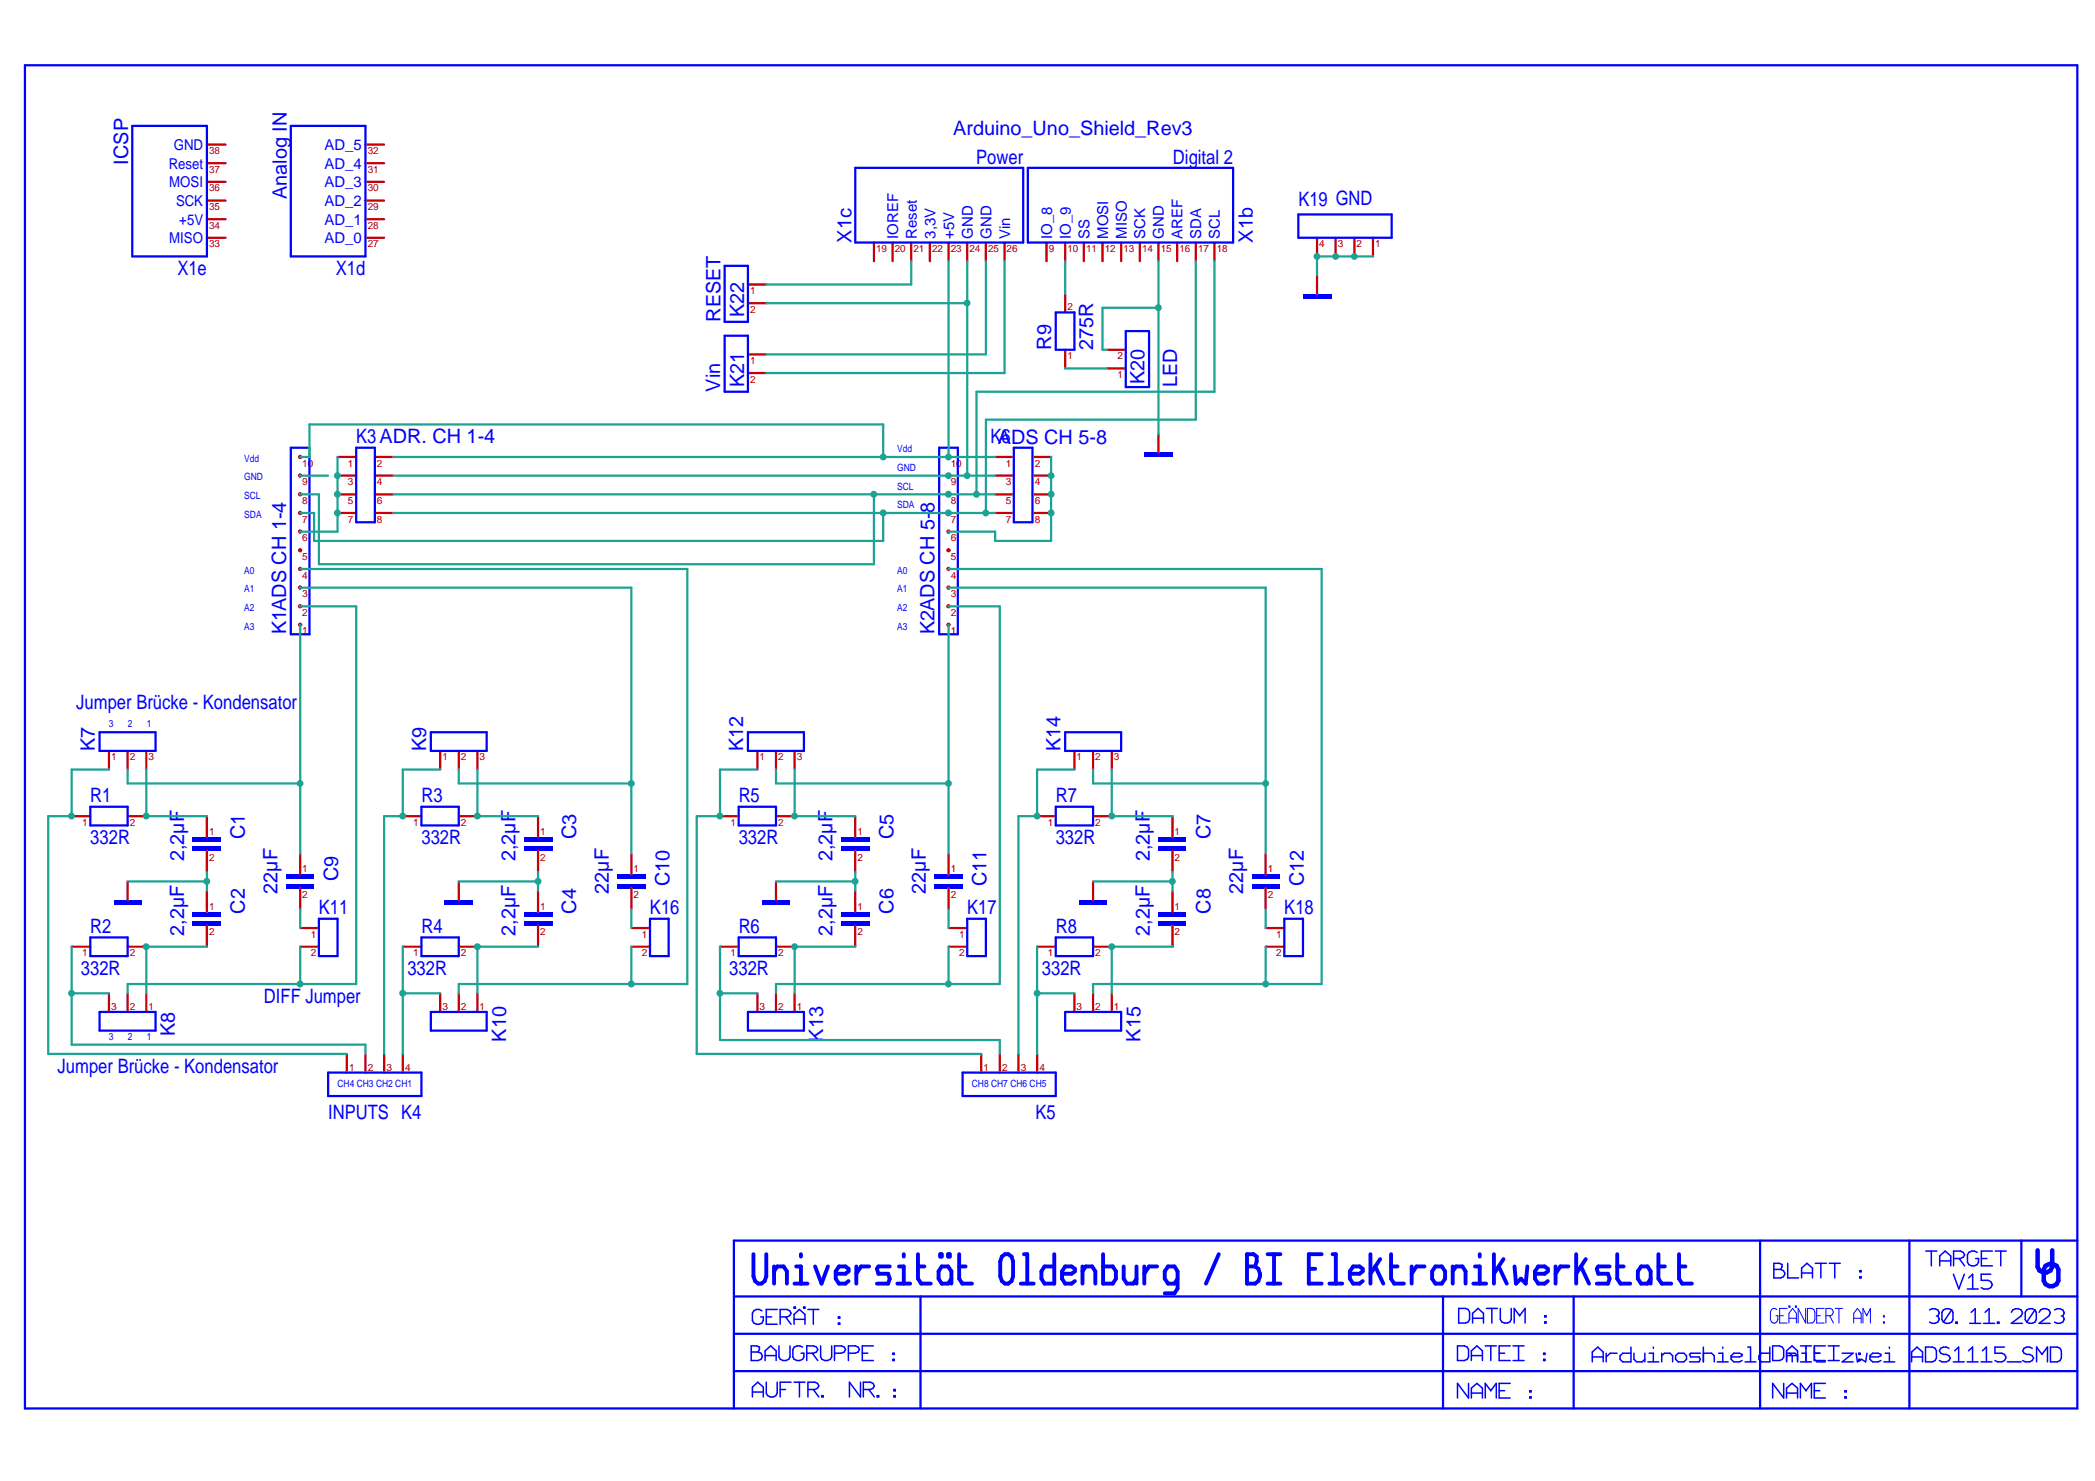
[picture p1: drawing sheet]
<svg xmlns="http://www.w3.org/2000/svg" width="297mm" height="210mm" viewBox="0 0 297 210" stroke-linecap="round" stroke-linejoin="round" font-family="sans-serif">
<path d="M106 43h2.7M106 40.3h2.7M106 52.9h2.7M106 50.2h2.7" fill="none" stroke="#c70000" stroke-width=".32"/>
<path d="M102.7 37.7h3.3v7.9h-3.3zM102.7 47.6h3.3v7.9h-3.3z" fill="none" stroke="#00f" stroke-width=".32"/>
<g fill="#00f">
<path d="M177.5 125.3h3.9v.6h-3.9z"/>
<path d="M177.5 123.9h3.9v.7h-3.9z"/>
</g>
<path d="M179.5 121v2.9M179.5 125.9v3" fill="none" stroke="#c70000" stroke-width=".32"/>
<g fill="#00f">
<path d="M132.5 125.3h4v.6h-4z"/>
<path d="M132.5 123.9h4v.7h-4z"/>
</g>
<path d="M134.5 121v2.9M134.5 125.9v3" fill="none" stroke="#c70000" stroke-width=".32"/>
<g fill="#00f">
<path d="M87.5 125.3h4v.6h-4z"/>
<path d="M87.5 123.9h4v.7h-4z"/>
</g>
<path d="M89.5 121v2.9M89.5 125.9v3" fill="none" stroke="#c70000" stroke-width=".32"/>
<g fill="#00f">
<path d="M164.3 130.5h3.9v.7h-3.9z"/>
<path d="M164.3 129.2h3.9v.7h-3.9z"/>
</g>
<path d="M166.2 126.2v3M166.2 131.2v3" fill="none" stroke="#c70000" stroke-width=".32"/>
<g fill="#00f">
<path d="M164.3 120h3.9v.6h-3.9z"/>
<path d="M164.3 118.6h3.9v.7h-3.9z"/>
</g>
<path d="M166.2 115.7v2.9M166.2 120.6v3" fill="none" stroke="#c70000" stroke-width=".32"/>
<g fill="#00f">
<path d="M119.3 130.5h4v.7h-4z"/>
<path d="M119.3 129.2h4v.7h-4z"/>
</g>
<path d="M121.3 126.2v3M121.3 131.2v3" fill="none" stroke="#c70000" stroke-width=".32"/>
<g fill="#00f">
<path d="M119.3 120h4v.6h-4z"/>
<path d="M119.3 118.6h4v.7h-4z"/>
</g>
<path d="M121.3 115.7v2.9M121.3 120.6v3" fill="none" stroke="#c70000" stroke-width=".32"/>
<g fill="#00f">
<path d="M74.3 130.5h4v.7h-4z"/>
<path d="M74.3 129.2h4v.7h-4z"/>
</g>
<path d="M76.3 126.2v3M76.3 131.2v3" fill="none" stroke="#c70000" stroke-width=".32"/>
<g fill="#00f">
<path d="M74.3 120h4v.6h-4z"/>
<path d="M74.3 118.6h4v.7h-4z"/>
</g>
<path d="M76.3 115.7v2.9M76.3 120.6v3" fill="none" stroke="#c70000" stroke-width=".32"/>
<g fill="#00f">
<path d="M27.3 130.5h4v.7h-4z"/>
<path d="M27.3 129.2h4v.7h-4z"/>
</g>
<path d="M151 41.6v2.7M151 49.6v2.6M157 49.6h2.6M157 52.2h2.6M29.3 126.2v3M29.3 131.2v3" fill="none" stroke="#c70000" stroke-width=".32"/>
<path d="M149.7 44.3h2.6v5.3h-2.6zM159.6 46.9h3.3v8h-3.3z" fill="none" stroke="#00f" stroke-width=".32"/>
<path d="M184.7 41.6h4v.7h-4z" fill="#00f"/>
<path d="M186.7 39v2.6" fill="none" stroke="#c70000" stroke-width=".32"/>
<path d="M162.3 64.1h3.9v.7h-3.9z" fill="#00f"/>
<path d="M186.7 33.7v2.6M189.4 33.7v2.6M192 33.7v2.6M194.7 33.7v2.6M164.3 61.5v2.6" fill="none" stroke="#c70000" stroke-width=".32"/>
<path d="M184.1 30.4h13.2v3.3h-13.2z" fill="none" stroke="#00f" stroke-width=".32"/>
<g fill="#c70000">
<circle cx="42.6" cy="64.8" r=".31"/>
<circle cx="42.6" cy="67.4" r=".31"/>
<circle cx="42.6" cy="70.1" r=".31"/>
<circle cx="42.6" cy="72.7" r=".31"/>
<circle cx="42.6" cy="75.3" r=".31"/>
<circle cx="42.6" cy="78" r=".31"/>
<circle cx="42.6" cy="80.6" r=".31"/>
<circle cx="42.6" cy="83.3" r=".31"/>
<circle cx="42.6" cy="85.9" r=".31"/>
<circle cx="42.6" cy="88.6" r=".31"/>
</g>
<path d="M41.2 63.5h2.7v26.4h-2.7z" fill="none" stroke="#00f" stroke-width=".32"/>
<g fill="#c70000">
<circle cx="134.5" cy="64.8" r=".31"/>
<circle cx="134.5" cy="67.4" r=".31"/>
<circle cx="134.5" cy="70.1" r=".31"/>
<circle cx="134.5" cy="72.7" r=".31"/>
<circle cx="134.5" cy="75.3" r=".31"/>
<circle cx="134.5" cy="78" r=".31"/>
<circle cx="134.5" cy="80.6" r=".31"/>
<circle cx="134.5" cy="83.3" r=".31"/>
<circle cx="134.5" cy="85.9" r=".31"/>
<circle cx="134.5" cy="88.6" r=".31"/>
</g>
<path d="M133.2 63.5h2.6v26.4h-2.6zM45.2 130.2h2.7v5.3h-2.7zM92.2 130.2h2.6v5.3h-2.6zM137.1 130.2h2.7v5.3h-2.7zM182.1 130.2h2.6v5.3h-2.6z" fill="none" stroke="#00f" stroke-width=".32"/>
<path d="M42.6 134.2h2.6M42.6 131.5h2.6M89.5 134.2h2.7M89.5 131.5h2.7M134.5 134.2h2.6M134.5 131.5h2.6M179.5 134.2h2.6M179.5 131.5h2.6" fill="none" stroke="#c70000" stroke-width=".32"/>
<g fill="#00f">
<path d="M40.6 125.3h3.9v.6h-3.9z"/>
<path d="M40.6 123.9h3.9v.7h-3.9z"/>
</g>
<path d="M42.6 121v2.9M42.6 125.9v3" fill="none" stroke="#c70000" stroke-width=".32"/>
<path d="M108 127.6h4v.6h-4z" fill="#00f"/>
<path d="M147 115.7h2.7M155 115.7h2.6M110 124.9v2.7M147 134.2h2.7M155 134.2h2.6" fill="none" stroke="#c70000" stroke-width=".32"/>
<path d="M149.7 114.3h5.3v2.7h-5.3zM149.7 132.9h5.3v2.6h-5.3z" fill="none" stroke="#00f" stroke-width=".32"/>
<path d="M153 127.6h4v.6h-4z" fill="#00f"/>
<g fill="none" stroke="#c70000" stroke-width=".32">
<path d="M57.1 115.7h2.7M65 115.7h2.7M102.1 115.7h2.6M107.4 106.4v2.7M110 115.7h2.7M110 106.4v2.7M112.7 106.4v2.7M152.3 106.4v2.7M155 106.4v2.7M157.6 106.4v2.7M57.1 134.2h2.7M65 134.2h2.7"/>
<path d="M102.1 134.2h2.6M110 134.2h2.7M155 124.9v2.7M107.4 140.8v2.6M110 140.8v2.6M112.7 140.8v2.6M152.3 140.8v2.6M155 140.8v2.6M157.6 140.8v2.6"/>
</g>
<path d="M59.8 114.3h5.2v2.7h-5.2zM104.7 114.3h5.3v2.7h-5.3zM106 103.8h8v2.6h-8zM151 103.8h8v2.6h-8zM59.8 132.9h5.2v2.6h-5.2zM104.7 132.9h5.3v2.6h-5.3zM106 143.4h8v2.7h-8zM151 143.4h8v2.7h-8z" fill="none" stroke="#00f" stroke-width=".32"/>
<path d="M63.1 127.6h3.9v.6h-3.9z" fill="#00f"/>
<path d="M10.2 115.7h2.6M18.1 115.7h2.6M62.4 106.4v2.7M65 106.4v2.7M67.7 106.4v2.7M10.2 134.2h2.6M18.1 134.2h2.6M65 124.9v2.7M62.4 140.8v2.6M65 140.8v2.6M67.7 140.8v2.6" fill="none" stroke="#c70000" stroke-width=".32"/>
<path d="M12.8 114.3h5.3v2.7h-5.3zM61.1 103.8h7.9v2.6h-7.9zM12.8 132.9h5.3v2.6h-5.3zM61.1 143.4h7.9v2.7h-7.9z" fill="none" stroke="#00f" stroke-width=".32"/>
<path d="M16.1 127.6h4v.6h-4z" fill="#00f"/>
<path d="M15.5 106.4v2.7M18.1 106.4v2.7M20.7 106.4v2.7M18.1 124.9v2.7M15.5 140.8v2.6M18.1 140.8v2.6M20.7 140.8v2.6" fill="none" stroke="#c70000" stroke-width=".32"/>
<path d="M14.1 103.8h8v2.6h-8zM14.1 143.4h8v2.7h-8z" fill="none" stroke="#00f" stroke-width=".32"/>
<g fill="#00f">
<path d="M27.3 120h4v.6h-4z"/>
<path d="M27.3 118.6h4v.7h-4z"/>
</g>
<g fill="none" stroke="#c70000" stroke-width=".32">
<path d="M29.3 20.5h2.7M29.3 23.1h2.7M29.3 25.8h2.7M29.3 28.4h2.7M29.3 31.1h2.7M29.3 33.7h2.7M51.8 20.5h2.7M51.8 23.1h2.7M51.8 25.8h2.7M51.8 28.4h2.7M51.8 31.1h2.7M51.8 33.7h2.7"/>
<path d="M123.9 34.4v2.6M126.6 34.4v2.6M129.2 34.4v2.6M131.8 34.4v2.6M134.5 34.4v2.6M137.1 34.4v2.6M139.8 34.4v2.6M142.4 34.4v2.6M148.4 34.4v2.6M151 34.4v2.6M153.7 34.4v2.6M156.3 34.4v2.6"/>
<path d="M159 34.4v2.6M161.6 34.4v2.6M164.3 34.4v2.6M166.9 34.4v2.6M169.5 34.4v2.6M172.2 34.4v2.6M47.9 70.1h2.6M47.9 72.7h2.6M47.9 64.8h2.6M47.9 67.4h2.6M53.1 70.1h2.7M53.1 72.7h2.7"/>
<path d="M53.1 64.8h2.7M53.1 67.4h2.7M141.1 70.1h2.6M141.1 72.7h2.6M141.1 64.8h2.6M141.1 67.4h2.6M146.4 70.1h2.6M146.4 72.7h2.6M146.4 64.8h2.6M146.4 67.4h2.6M29.3 115.7v2.9M29.3 120.6v3"/>
<path d="M49.2 149.4v2.6M51.8 149.4v2.6M54.5 149.4v2.6M57.1 149.4v2.6M139.1 149.4v2.6M141.8 149.4v2.6M144.4 149.4v2.6M147 149.4v2.6"/>
</g>
<g fill="none" stroke="#00f" stroke-width=".32">
<path d="M3.5 9.2h291v190.4h-291zM18.8 17.8h10.5v18.5h-10.5zM41.2 17.8h10.6v18.5h-10.6zM121.3 23.8h23.8v10.6h-23.8zM145.7 23.8h29.1v10.6h-29.1zM50.5 63.5h2.6v10.5h-2.6zM143.7 63.5h2.7v10.5h-2.7zM46.5 152h13.3v3.3h-13.3zM136.5 152h13.2v3.3h-13.2zM249.6 175.8v23.8M270.7 175.8v23.8M286.6 175.8v7.9"/>
<path d="M294.5 175.8h-190.4v23.8M104.1 183.7h190.4M104.1 189h190.4M104.1 194.3h190.4M130.5 183.7v15.9M204.6 183.7v15.9M223.1 183.7v15.9"/>
</g>
<path d="M288.9 177.2v2.4a1.07 1.07 0 0 0 1 .8 1.07 1.07 0 0 0 1.1-.8v-2.4M290 179.4a1.11 1.11 0 0 1 1.8 .5v1.6a1.07 1.07 0 0 1-1 .8 1.07 1.07 0 0 1-1-.8v-1.6z" fill="none" stroke="#00f" stroke-width=".63"/>
<g fill="none" stroke="#00f" stroke-width=".14">
<path d="M251.9 185.6l-.2-.2h-.3l-.2 .2-.2 .4v1l.2 .3 .2 .2h.3l.2-.2 .2-.3v-.5h-.3M252.3 186.5h.6M253.4 185.4h-1.1v2.1h1.1M253.6 185.1h.2v.2h-.2zM253.6 187.5v-1.4l.6-.7 .5 .7v1.4M253.6 186.8h1.1M254.6 185.1h.1v.2h-.1zM256 185.4v2.1l-1-2.1v2.1M256.3 185.4h.6l.3 .2 .1 .4v1l-.1 .3-.3 .2h-.6zM257.6 186.5h.5M258.6 185.4h-1v2.1h1M258.9 186.5h.6l.3-.2 .1-.3-.1-.4-.3-.2h-.6v2.1"/>
<path d="M259.4 186.5l.5 1M260.2 185.4h1.1M260.7 185.4v2.1M262.8 186.8h1.1M262.8 187.5v-1.4l.6-.7 .5 .7v1.4M264.7 186.5l-.6-1.1v2.1M264.7 186.3v.2M264.7 186.5l.5-1.1v2.1M267 187.3h.2v.2h-.2zM267 186.5h.2v.1h-.2z"/>
</g>
<g fill="none" stroke="#00f" stroke-width=".21">
<path d="M251.5 179h.8l.4 .2v.4l-.2 .3 .4 .2 .1 .3-.1 .6-.4 .1h-1zM251.5 179.9h1M253.5 179v2.1h1.5M257.4 179h1.6M258.2 179v2.1M259.4 179h1.5M260.1 179v2.1M273 177.3h1.6M273.8 177.3v2.1M275 179.4v-1.4l.8-.7 .8 .7v1.4M275 178.7h1.6M277 178.4h1l.4-.2 .2-.4-.2-.3-.4-.2h-1v2.1"/>
<path d="M277.8 178.4l.8 1M280.3 177.5a.86 .86 0 0 0-1.3 .3v1.1a.83 .83 0 0 0 .7 .5 .83 .83 0 0 0 .8-.5v-.5h-.4M280.9 178.4h.8M282.5 177.3h-1.6v2.1h1.6M282.9 177.3h1.6M283.7 177.3v2.1M106.5 190.8h.8l.4 .1v.4l-.2 .3 .4 .2 .2 .3-.2 .6-.4 .1h-1zM106.5 191.6h1M106.7 198v-1.4l.7-.7 .8 .7v1.4M106.7 197.3h1.5M108 185.8a.84 .84 0 0 0-1.3 .3v1.1a.82 .82 0 0 0 .8 .5 .82 .82 0 0 0 .7-.5v-.6h-.4M108.5 192.1h1.5"/>
<path d="M108.5 192.8v-1.3l.8-.7 .7 .7v1.3M108.6 186.6h.8M108.6 195.9v1.6a.82 .82 0 0 0 .8 .5 .82 .82 0 0 0 .8-.5v-1.6M110.2 185.6h-1.6v2.1h1.6M110.4 190.8v1.5a.84 .84 0 0 0 .8 .6 .84 .84 0 0 0 .8-.6v-1.5M110.6 186.6h1l.4-.1 .2-.4-.2-.3-.4-.2h-1v2.1M110.6 196.9h.8M111.4 186.6l.8 1.1M112.2 195.9h-1.6v2.1M112.6 195.9h1.5M112.6 185.3h.2v.1h-.2zM112.6 187.7v-1.4l.7-.7 .8 .7v1.4"/>
<path d="M112.6 187h1.5M113.3 195.9v2.1M113.8 190.9a.89 .89 0 0 0-1.4 .4v1a.84 .84 0 0 0 .8 .6 .84 .84 0 0 0 .8-.6v-.5h-.4M113.9 185.3h.2v.1h-.2zM114.4 191.8h1l.4-.2 .2-.3-.2-.4-.4-.1h-1v2M114.6 196.9h.9l.4-.1 .2-.4-.2-.3-.4-.2h-.9v2.1M114.6 185.6h1.5M115.2 191.8l.8 1M115.3 196.9l.8 1.1M115.3 185.6v2.1M116.4 190.8v1.5a.84 .84 0 0 0 .7 .6 .84 .84 0 0 0 .8-.6v-1.5M116.5 197.8h.2v.2h-.2z"/>
<path d="M118.3 191.8h1l.4-.2 .2-.3-.2-.4-.4-.1h-1v2M118.9 187.5h.2v.2h-.2zM118.9 186.6h.2v.2h-.2zM120.3 191.8h1l.4-.2 .2-.3-.2-.4-.4-.1h-1v2M122 195.9v2.1l-1.6-2.1v2.1M122.3 191.8h.7M122.4 196.9h1l.4-.1 .2-.4-.2-.3-.4-.2h-1v2.1M123.2 196.9l.8 1.1M123.8 190.8h-1.5v2h1.5M124.4 197.8h.2v.2h-.2zM126.6 192.7h.2v.1h-.2zM126.6 191.8h.2v.2h-.2z"/>
<path d="M126.7 196.9h.2v.2h-.2zM126.7 197.8h.2v.2h-.2zM206.7 190.8h.9l.4 .1 .2 .4v1l-.2 .4-.4 .1h-.9zM206.8 185.4h1l.4 .2 .2 .4v1l-.2 .3-.4 .2h-1zM208.2 196.1v2l-1.5-2v2M208.6 197.4h1.6M208.6 192.1h1.6M208.6 192.8v-1.3l.8-.7 .8 .7v1.3M208.6 198.1v-1.4l.8-.6 .8 .6v1.4M208.8 187.5v-1.4l.8-.7 .7 .7v1.4M208.8 186.8h1.5M210.6 190.8h1.6"/>
<path d="M210.8 185.4h1.5M211.4 197.1l-.8-1v2M211.4 190.8v2M211.4 196.9v.2M211.4 197.1l.8-1v2M211.5 185.4v2.1M212.6 197.1h.7M212.6 191.8h.7M212.7 185.4v1.6a.83 .83 0 0 0 .8 .5 .83 .83 0 0 0 .8-.5v-1.6M214.1 196.1h-1.5v2h1.5M214.1 190.8h-1.5v2h1.5M214.5 192.8h1.6"/>
<path d="M214.5 190.8h1.6M215.3 190.8v2M215.5 186.5l-.8-1.1v2.1M215.5 186.3v.2M215.5 186.5l.7-1.1v2.1M216.9 198h.2v.1h-.2zM216.9 197.1h.2v.2h-.2zM218.9 192.7h.2v.1h-.2zM218.9 191.8h.2v.2h-.2zM219 187.3h.2v.2h-.2zM219 186.5h.2v.1h-.2zM225.8 193v-1.4l.7-.7 .8 .7v1.4"/>
<path d="M225.8 192.3h1.5M227.7 191.8v1.2M229.3 191.8h-1l-.6 .5M231.2 190.9v2.1h-1.1l-.4-.3v-.5l.4-.4h1.1M231.7 191.8v.9l.4 .3h.7l.4-.3M233.2 191.8v1.2M233.6 193h1.6M233.8 191.8h.6v1.2M234.4 190.9v.2M235.6 192.2l.4-.4h.8l.4 .4v.8M235.6 191.8v1.2M237.6 192.2l.4-.4h.7l.4 .4v.5l-.4 .3h-.7l-.4-.3z"/>
<path d="M241.1 191.8h-1.4l-.2 .2 .2 .3h1.2l.2 .4-.2 .3h-1.4M241.5 191.8h1.2l.4 .4v.8M241.5 190.9v2.1M243.5 193h1.5M243.7 191.8h.6v1.2M244.3 190.9v.2M245.4 192.3h1.2l.4-.1v-.2l-.4-.2h-.8l-.4 .4v.5l.4 .3h.8l.4-.2M247.4 193h1.6M247.8 190.9h.4v2.1M250.9 190.9v2.1h-1.1l-.4-.3v-.5l.4-.4h1.1M251.3 190.8h1l.4 .1 .2 .4v1l-.2 .4-.4 .1h-1zM252.9 196.1v2l-1.6-2v2"/>
<path d="M253.3 192.8v-1.3l.8-.7 .8 .7v1.5M253.3 198.1v-1.4l.8-.6 .8 .6v1.4M253.3 197.4h1.6M253.3 192.1h1.6M253.7 191.8l.4 .4v.8M254.9 192.2l-.4-.4h-1.2v1.2M255.3 190.8h1.5M255.3 193h1.5M255.4 181.1v-1.4l.8-.7 .8 .7v1.4M255.4 180.4h1.6M255.5 191.8h.6M256.1 197.1l-.8-1v2"/>
<path d="M256.1 190.8v2.2M256.1 196.9v.2M256.1 197.1l.7-1v2M257.2 197.1h.8M257.2 191.8h.8M257.3 190.9v1.8l.3 .3h1.2M258.8 190.8h-1.6v2h1.6M258.8 196.1h-1.6v2h1.6M259.2 192.8h1.6M259.2 190.8h1.6M260 190.8v2M261.2 191.8h1.5l-1.5 1.2h1.5"/>
<path d="M261.6 198h.2v.1h-.2zM261.6 197.1h.2v.2h-.2zM263.2 191.8l.2 1.2 .5-.3 .6 .3 .2-1.2M263.5 192.7h.2v.1h-.2zM263.5 191.8h.2v.2h-.2zM263.7 181h.2v.1h-.2zM263.7 180.1h.2v.2h-.2zM265.1 192.3h1.2l.4-.1v-.2l-.4-.2h-.8l-.4 .4v.5l.4 .3h.8l.4-.2M267.1 193h1.5M267.3 191.8h.6v1.2M267.9 190.9v.2M271 192.3h1.6"/>
<path d="M271 193v-1.4l.8-.7 .8 .7v1.4M273 190.9h1l.4 .2 .2 .4v1l-.2 .3-.4 .2h-1zM273.6 185.7a.82 .82 0 0 1 1.3 .5l-.2 .3M274.6 186.5h.1M274.7 186.5l.2 .5a.86 .86 0 0 1-1.3 .4M276.3 191.1a.86 .86 0 0 0-1.3 .4l.2 .3 1.1 .4 .2 .3-.2 .3-.4 .2h-.5l-.4-.2M276.7 185.7a.89 .89 0 0 0-1.4 .3v1l.2 .4M276.7 185.7l.2 .3v1a.86 .86 0 0 1-1.4 .4M276.7 185.7l-1.2 1.7M276.9 193h1.6M277 180.6l.7 2.1 .8-2.1M277.1 191.5l.6-.6v2.1"/>
<path d="M277.3 187.4h.2v.2h-.2zM278.9 193h1.6M278.9 182.7h1.6M279.1 191.5l.6-.6v2.1M279.1 181.1l.6-.5v2.1M279.3 187.6h1.5M279.5 186l.6-.5v2.1M280.9 193h1.5M281.1 191.5l.5-.6v2.1M281.2 187.6h1.6M281.5 186l.5-.5v2.1M282.3 180.6h-1.4v.9h1l.4 .2 .1 .3-.1 .5-.4 .2h-.6l-.4-.2"/>
<path d="M283.2 187.4h.2v.2h-.2zM284.2 190.9h-1.3v.9h.9l.4 .2 .2 .3-.2 .5-.4 .2h-.6l-.3-.2M284.6 193h2M285.2 186a.81 .81 0 0 1 .8-.5 .81 .81 0 0 1 .7 .7l-.1 .3-1.4 1.1h1.5M288.1 191.1a.86 .86 0 0 0-1.3 .4l.2 .3 1.1 .4 .2 .3-.2 .3-.3 .2h-.6l-.4-.2M288.5 185.7a.89 .89 0 0 0-1.4 .3v1l.3 .4M288.5 185.7l.2 .3v1a.86 .86 0 0 1-1.3 .4M288.5 185.7l-1.1 1.7M289.1 186a.81 .81 0 0 1 .9-.5 .81 .81 0 0 1 .7 .7l-.2 .3-1.4 1.1h1.6M289.5 192l-.7-1.1v2.1M289.5 191.8v.2M289.5 192l.8-1.1v2.1"/>
<path d="M290.7 190.9h1l.4 .2 .2 .4v1l-.2 .3-.4 .2h-1zM291.3 185.7a.82 .82 0 0 1 1.4 .5l-.2 .3M292.3 186.5h.2M292.5 186.5l.2 .5a.86 .86 0 0 1-1.4 .4"/>
</g>
<g fill="none" stroke="#00f" stroke-width=".55">
<path d="M106.8 177.8v3.1l.3 .7 .4 .3h.5l.4-.3 .2-.7v-3.1M109.7 179.5v2.4M112.9 179.5h.7v2.4M113.6 177.8v.3M115.6 179.5l.9 2.4 .9-2.4M121.4 179.5v2.4M123.2 179.5h-1.1l-.7 1M126.2 179.5h-1.7l-.2 .3 .2 .7h1.4l.3 .7-.3 .7h-1.6M127.5 179.5h.6v2.4M128.1 177.8v.3M130.2 177.8v3.4l.4 .7h1.4M130.2 179.5h.9"/>
<path d="M133.3 177.8h.2v.3h-.2zM134.4 177.8h.3v.3h-.3zM136 177.8v3.4l.4 .7h1.4M136 179.5h.9M142 178.1l.5-.3h.5l.4 .3 .2 .7v2.1l-.2 .7-.4 .3h-.5l-.5-.3-.2-.7v-2.1zM145.2 177.8h.4v4.1M149.5 177.8v4.1h-1.4l-.4-.7v-1l.4-.7h1.4M153.5 179.5v2.4M156.4 177.8v4.1h1.4l.4-.7v-1l-.4-.7h-1.4M159.3 179.5v1.7l.5 .7h.9l.4-.7M161.1 179.5v2.4M162.2 179.5v2.4"/>
<path d="M164.1 179.5h-1.2l-.7 1M172.8 177.8l-1.8 4.1M176.8 177.8h.9l.5 .3v.7l-.3 .7a1.4 1.4 0 0 1 0 2.4h-1.1zM176.8 179.5h1.1M179.7 177.8h1.8M180.6 177.8v4.1M185.6 179.8h.9M187.4 177.8h-1.8v4.1h1.8M188.9 177.8h.5v4.1M194.3 177.8v4.1M195 179.5l1.1 2.4M195.7 178.5l-1.4 2"/>
<path d="M197.2 177.8v3.4l.5 .7h1.4M197.2 179.5h.9M200.2 179.5v2.4M202 179.5h-1.2l-.6 1M203.5 179.5h.9l.5 .7v1l-.5 .7h-.9l-.4-.7v-1zM206 179.5v2.4M209.1 179.5h.7v2.4M209.8 177.8v.3M211.8 177.8v4.1M212.5 179.5l1.1 2.4M213.2 178.5l-1.4 2M214.7 179.5l.2 2.4 .7-.7 .7 .7 .3-2.4"/>
<path d="M220.6 179.5v2.4M222.4 179.5h-1.2l-.6 1M223.5 177.8v4.1M224.2 179.5l1.1 2.4M224.8 178.5l-1.3 2M228.2 179.5h-1.6l-.2 .3 .2 .7h1.4l.2 .7-.2 .7h-1.6M229.3 177.8v3.4l.5 .7h1.3M229.3 179.5h.9M235.1 177.8v3.4l.5 .7h1.4M235.1 179.5h1M238.1 177.8v3.4l.4 .7h1.4M238.1 179.5h.9"/>
<path d="M109.7 180.2l.5-.7h.9l.5 .7v1.7M112.6 181.9h1.9M118.5 180.5h1.4l.4-.3v-.4l-.4-.3h-.9l-.5 .7v1l.5 .7h.9l.4-.3M127.2 181.9h1.9M134.9 181.2l-.5 .7h-.9l-.4-.7v-1l.4-.7h.9l.5 .7v1.7M144.7 181.9h1.9M150.6 180.5h1.3l.5-.3v-.4l-.5-.3h-.9l-.4 .7v1l.4 .7h.9l.5-.3M153.5 180.2l.4-.7h1l.4 .7v1.7M167 181.2l-.5 .7h-.9l-.5-.7v-1l.5-.7h.9l.5 .7v2.4l-.5 .7h-1.4M179.7 181.9h1.8M188.5 181.9h1.8M191.4 180.5h1.4l.4-.3v-.4l-.4-.3h-.9l-.5 .7v1l.5 .7h.9l.4-.3"/>
<path d="M206 180.2l.4-.7h.9l.5 .7v1.7M208.9 181.9h1.8M217.6 180.5h1.4l.5-.3v-.4l-.5-.3h-.9l-.5 .7v1l.5 .7h.9l.5-.3M234 181.2l-.4 .7h-.9l-.5-.7v-1l.5-.7h.9l.4 .7v1.7"/>
</g>
<path d="M129.2 37v3.3h-20.5M139.8 37v13.2h-31.1M142.4 37v15.9h-33.7M42.6 67.4h3.9" fill="none" stroke="#1ca394" stroke-width=".32"/>
<circle cx="134.5" cy="139.5" r=".49" fill="#1ca394"/>
<path d="M134.5 85.9h7.3v53.6h-31.8v1.3M134.5 134.2v5.3" fill="none" stroke="#1ca394" stroke-width=".32"/>
<circle cx="89.5" cy="139.5" r=".5" fill="#1ca394"/>
<path d="M42.6 80.6h54.9v58.9h-32.5v1.3M89.5 134.2v5.3" fill="none" stroke="#1ca394" stroke-width=".32"/>
<circle cx="89.5" cy="111" r=".49" fill="#1ca394"/>
<path d="M42.6 83.3h46.9v37.7M65 109.1v1.9h24.5M18.1 139.5v1.3" fill="none" stroke="#1ca394" stroke-width=".32"/>
<circle cx="42.6" cy="139.5" r=".49" fill="#1ca394"/>
<path d="M151 37v4.6M151 52.2h6M42.6 85.9h7.9v53.6h-32.4M42.6 134.2v5.3" fill="none" stroke="#1ca394" stroke-width=".32"/>
<circle cx="147" cy="140.8" r=".49" fill="#1ca394"/>
<path d="M147 134.2v15.2M147 140.8h5.3" fill="none" stroke="#1ca394" stroke-width=".32"/>
<circle cx="147" cy="115.7" r=".49" fill="#1ca394"/>
<path d="M152.3 109.1h-5.3v6.6h-2.6v33.7" fill="none" stroke="#1ca394" stroke-width=".32"/>
<circle cx="102.1" cy="140.8" r=".49" fill="#1ca394"/>
<path d="M102.1 134.2v13.2h39.7v2M102.1 140.8h5.3" fill="none" stroke="#1ca394" stroke-width=".32"/>
<circle cx="102.1" cy="115.7" r=".49" fill="#1ca394"/>
<path d="M107.4 109.1h-5.3v6.6h-3.3v33.7h40.3" fill="none" stroke="#1ca394" stroke-width=".32"/>
<circle cx="57.1" cy="140.8" r=".49" fill="#1ca394"/>
<path d="M57.1 134.2v15.2M57.1 140.8h5.3" fill="none" stroke="#1ca394" stroke-width=".32"/>
<circle cx="57.1" cy="115.7" r=".49" fill="#1ca394"/>
<path d="M62.4 109.1h-5.3v6.6h-2.6v33.7" fill="none" stroke="#1ca394" stroke-width=".32"/>
<circle cx="10.1" cy="140.8" r=".49" fill="#1ca394"/>
<path d="M10.2 134.2v13.9h41.6v1.3M10.2 140.8h5.3" fill="none" stroke="#1ca394" stroke-width=".32"/>
<circle cx="10.1" cy="115.7" r=".49" fill="#1ca394"/>
<path d="M15.5 109.1h-5.3v6.6h-3.4v33.7h42.4M42.6 128.9v2.6M89.5 128.9v2.6M134.5 128.9v2.6M179.5 128.9v2.6" fill="none" stroke="#1ca394" stroke-width=".32"/>
<circle cx="179.5" cy="139.5" r=".49" fill="#1ca394"/>
<path d="M134.5 80.6h52.9v58.9h-32.4v1.3M179.5 134.2v5.3" fill="none" stroke="#1ca394" stroke-width=".32"/>
<circle cx="157.6" cy="134.2" r=".49" fill="#1ca394"/>
<path d="M166.2 134.2h-8.6v6.6" fill="none" stroke="#1ca394" stroke-width=".32"/>
<circle cx="157.6" cy="115.7" r=".49" fill="#1ca394"/>
<path d="M157.6 109.1v6.6h8.6" fill="none" stroke="#1ca394" stroke-width=".32"/>
<circle cx="179.5" cy="111" r=".49" fill="#1ca394"/>
<path d="M134.5 83.3h45v37.7M155 109.1v1.9h24.5" fill="none" stroke="#1ca394" stroke-width=".32"/>
<circle cx="112.6" cy="134.2" r=".49" fill="#1ca394"/>
<path d="M121.3 134.2h-8.6v6.6" fill="none" stroke="#1ca394" stroke-width=".32"/>
<circle cx="112.6" cy="115.7" r=".49" fill="#1ca394"/>
<path d="M112.7 109.1v6.6h8.6" fill="none" stroke="#1ca394" stroke-width=".32"/>
<circle cx="134.5" cy="111" r=".49" fill="#1ca394"/>
<path d="M134.5 88.6v32.4M110 109.1v1.9h24.5" fill="none" stroke="#1ca394" stroke-width=".32"/>
<circle cx="67.7" cy="134.2" r=".49" fill="#1ca394"/>
<path d="M76.3 134.2h-8.6v6.6" fill="none" stroke="#1ca394" stroke-width=".32"/>
<circle cx="67.7" cy="115.7" r=".49" fill="#1ca394"/>
<path d="M67.7 109.1v6.6h8.6" fill="none" stroke="#1ca394" stroke-width=".32"/>
<circle cx="20.7" cy="134.2" r=".49" fill="#1ca394"/>
<path d="M29.3 134.2h-8.6v6.6" fill="none" stroke="#1ca394" stroke-width=".32"/>
<circle cx="20.7" cy="115.7" r=".49" fill="#1ca394"/>
<path d="M20.7 109.1v6.6h8.6" fill="none" stroke="#1ca394" stroke-width=".32"/>
<circle cx="42.5" cy="111" r=".49" fill="#1ca394"/>
<path d="M108.7 43h28.4M42.6 88.6v32.4M18.1 109.1v1.9h24.5" fill="none" stroke="#1ca394" stroke-width=".32"/>
<circle cx="137.1" cy="42.9" r=".49" fill="#1ca394"/>
<path d="M137.1 37v6" fill="none" stroke="#1ca394" stroke-width=".32"/>
<circle cx="137.1" cy="67.4" r=".49" fill="#1ca394"/>
<path d="M137.1 43v24.4M134.5 67.4h6.6" fill="none" stroke="#1ca394" stroke-width=".32"/>
<circle cx="134.5" cy="67.4" r=".49" fill="#1ca394"/>
<path d="M55.8 67.4h78.7M149 72.7v4h-7.9v-1.3h-6.6" fill="none" stroke="#1ca394" stroke-width=".32"/>
<g fill="#1ca394">
<circle cx="149" cy="67.4" r=".49"/>
<circle cx="149" cy="70.1" r=".49"/>
<circle cx="149" cy="72.7" r=".49"/>
</g>
<path d="M47.9 72.7v2.7h-5.3M149 64.8v7.9" fill="none" stroke="#1ca394" stroke-width=".32"/>
<g fill="#1ca394">
<circle cx="47.8" cy="72.7" r=".49"/>
<circle cx="47.8" cy="70.1" r=".49"/>
<circle cx="47.8" cy="67.4" r=".49"/>
</g>
<path d="M47.9 64.8v7.9" fill="none" stroke="#1ca394" stroke-width=".32"/>
<circle cx="139.8" cy="72.7" r=".49" fill="#1ca394"/>
<path d="M169.5 37v22.5h-29.7v13.2M134.5 72.7h6.6" fill="none" stroke="#1ca394" stroke-width=".32"/>
<g fill="#1ca394">
<circle cx="134.5" cy="72.7" r=".49"/>
<circle cx="125.2" cy="72.7" r=".49"/>
</g>
<path d="M172.2 37v18.5h-33.7M42.6 72.7h1.9v4h80.7v-4M55.8 72.7h78.7" fill="none" stroke="#1ca394" stroke-width=".32"/>
<circle cx="138.5" cy="70.1" r=".49" fill="#1ca394"/>
<path d="M138.5 55.5v14.6M134.5 70.1h6.6" fill="none" stroke="#1ca394" stroke-width=".32"/>
<g fill="#1ca394">
<circle cx="134.5" cy="70.1" r=".49"/>
<circle cx="123.9" cy="70.1" r=".49"/>
</g>
<path d="M134.5 37v27.8h6.6M42.6 70.1h2.6v9.9h78.7v-9.9M55.8 70.1h78.7" fill="none" stroke="#1ca394" stroke-width=".32"/>
<g fill="#1ca394">
<circle cx="134.5" cy="64.8" r=".49"/>
<circle cx="125.2" cy="64.8" r=".49"/>
</g>
<path d="M164.3 43.6h-8v6h.7M42.6 64.8h1.3v-4.6h81.3v4.6M55.8 64.8h78.7" fill="none" stroke="#1ca394" stroke-width=".32"/>
<circle cx="164.2" cy="43.6" r=".49" fill="#1ca394"/>
<path d="M164.3 37v6.6" fill="none" stroke="#1ca394" stroke-width=".32"/>
<circle cx="186.7" cy="36.3" r=".49" fill="#1ca394"/>
<path d="M186.7 36.3h8" fill="none" stroke="#1ca394" stroke-width=".32"/>
<g fill="#1ca394">
<circle cx="192" cy="36.3" r=".49"/>
<circle cx="189.4" cy="36.3" r=".49"/>
</g>
<path d="M186.7 36.3v2.7M164.3 43.6v17.9" fill="none" stroke="#1ca394" stroke-width=".32"/>
<circle cx="166.2" cy="124.9" r=".49" fill="#1ca394"/>
<path d="M155 124.9h11.2M166.2 123.6v2.6" fill="none" stroke="#1ca394" stroke-width=".32"/>
<circle cx="121.2" cy="124.9" r=".49" fill="#1ca394"/>
<path d="M110 124.9h11.3M121.3 123.6v2.6" fill="none" stroke="#1ca394" stroke-width=".32"/>
<circle cx="76.3" cy="124.9" r=".49" fill="#1ca394"/>
<path d="M29.3 123.6v2.6M65 124.9h11.3M76.3 123.6v2.6" fill="none" stroke="#1ca394" stroke-width=".32"/>
<circle cx="29.3" cy="124.9" r=".49" fill="#1ca394"/>
<path d="M18.1 124.9h11.2" fill="none" stroke="#1ca394" stroke-width=".32"/>
<g font-size="2.8" fill="#00f">
<text x="18.2" y="23.3" transform="rotate(-90 18.2 23.3)">ICSP</text>
<text x="135.1" y="19.1">Arduino_Uno_Shield_Rev3</text>
<text x="138.4" y="23.2">Power</text>
<text x="166.3" y="23.2">Digital 2</text>
<text x="40.7" y="28.2" transform="rotate(-90 40.7 28.2)">Analog IN</text>
<text x="184.1" y="29.2">K19 GND</text>
<text x="120.7" y="34.4" transform="rotate(-90 120.7 34.4)">X1c</text>
<text x="177.6" y="34.4" transform="rotate(-90 177.6 34.4)">X1b</text>
<text x="25.1" y="38.9">X1e</text>
<text x="47.6" y="38.9">X1d</text>
<text x="102.2" y="45.6" transform="rotate(-90 102.2 45.6)">RESET</text>
<text x="105.5" y="44.9" transform="rotate(-90 105.5 44.9)">K22</text>
<text x="149" y="49.6" transform="rotate(-90 149 49.6)">R9</text>
<text x="155" y="49.6" transform="rotate(-90 155 49.6)">275R</text>
<text x="102.1" y="55.5" transform="rotate(-90 102.1 55.5)">Vin</text>
<text x="105.5" y="54.9" transform="rotate(-90 105.5 54.9)">K21</text>
<text x="162.3" y="54.4" transform="rotate(-90 162.3 54.4)">K20</text>
<text x="166.9" y="54.9" transform="rotate(-90 166.9 54.9)">LED</text>
<text x="50.5" y="62.8">K3ADR. CH 1-4</text>
<text x="140.4" y="62.8">K6</text>
<text x="141.5" y="62.9">ADS CH 5-8</text>
<text x="40.6" y="89.9" transform="rotate(-90 40.6 89.9)">K1ADS CH 1-4</text>
<text x="132.5" y="89.9" transform="rotate(-90 132.5 89.9)">K2ADS CH 5-8</text>
<text x="10.8" y="100.5">Jumper Brücke - Kondensator</text>
<text x="13.5" y="106.4" transform="rotate(-90 13.5 106.4)">K7</text>
<text x="60.4" y="106.4" transform="rotate(-90 60.4 106.4)">K9</text>
<text x="105.4" y="106.4" transform="rotate(-90 105.4 106.4)">K12</text>
<text x="150.4" y="106.4" transform="rotate(-90 150.4 106.4)">K14</text>
<text x="12.8" y="113.7">R1</text>
<text x="59.8" y="113.7">R3</text>
<text x="104.7" y="113.7">R5</text>
<text x="149.7" y="113.7">R7</text>
<text x="12.8" y="119.6">332R</text>
<text x="34.7" y="118.9" transform="rotate(-90 34.7 118.9)">C1</text>
<text x="59.8" y="119.6">332R</text>
<text x="81.7" y="118.9" transform="rotate(-90 81.7 118.9)">C3</text>
<text x="104.7" y="119.6">332R</text>
<text x="126.7" y="118.9" transform="rotate(-90 126.7 118.9)">C5</text>
<text x="149.7" y="119.6">332R</text>
<text x="171.6" y="118.9" transform="rotate(-90 171.6 118.9)">C7</text>
<text x="26.1" y="122.1" transform="rotate(-90 26.1 122.1)">2,2µF</text>
<text x="47.9" y="124.9" transform="rotate(-90 47.9 124.9)">C9</text>
<text x="73.1" y="122.1" transform="rotate(-90 73.1 122.1)">2,2µF</text>
<text x="94.9" y="125.6" transform="rotate(-90 94.9 125.6)">C10</text>
<text x="118" y="122.1" transform="rotate(-90 118 122.1)">2,2µF</text>
<text x="139.9" y="125.6" transform="rotate(-90 139.9 125.6)">C11</text>
<text x="163" y="122.1" transform="rotate(-90 163 122.1)">2,2µF</text>
<text x="184.8" y="125.6" transform="rotate(-90 184.8 125.6)">C12</text>
<text x="34.7" y="129.5" transform="rotate(-90 34.7 129.5)">C2</text>
<text x="39.3" y="126.7" transform="rotate(-90 39.3 126.7)">22µF</text>
<text x="45.2" y="129.6">K11</text>
<text x="81.7" y="129.5" transform="rotate(-90 81.7 129.5)">C4</text>
<text x="86.3" y="126.7" transform="rotate(-90 86.3 126.7)">22µF</text>
<text x="92.2" y="129.6">K16</text>
<text x="126.7" y="129.5" transform="rotate(-90 126.7 129.5)">C6</text>
<text x="131.3" y="126.7" transform="rotate(-90 131.3 126.7)">22µF</text>
<text x="137.1" y="129.6">K17</text>
<text x="171.6" y="129.5" transform="rotate(-90 171.6 129.5)">C8</text>
<text x="176.3" y="126.7" transform="rotate(-90 176.3 126.7)">22µF</text>
<text x="182.1" y="129.6">K18</text>
<text x="12.8" y="132.2">R2</text>
<text x="26.1" y="132.7" transform="rotate(-90 26.1 132.7)">2,2µF</text>
<text x="59.8" y="132.2">R4</text>
<text x="73.1" y="132.7" transform="rotate(-90 73.1 132.7)">2,2µF</text>
<text x="104.7" y="132.2">R6</text>
<text x="118" y="132.7" transform="rotate(-90 118 132.7)">2,2µF</text>
<text x="149.7" y="132.2">R8</text>
<text x="163" y="132.7" transform="rotate(-90 163 132.7)">2,2µF</text>
<text x="11.5" y="138.2">332R</text>
<text x="37.4" y="142.2">DIFF Jumper</text>
<text x="57.8" y="138.2">332R</text>
<text x="103.4" y="138.2">332R</text>
<text x="147.7" y="138.2">332R</text>
<text x="24.8" y="146.9" transform="rotate(-90 24.8 146.9)">K8</text>
<text x="71.8" y="147.6" transform="rotate(-90 71.8 147.6)">K10</text>
<text x="116.7" y="147.6" transform="rotate(-90 116.7 147.6)">K13</text>
<text x="161.7" y="147.6" transform="rotate(-90 161.7 147.6)">K15</text>
<text x="8.2" y="152">Jumper Brücke - Kondensator</text>
<text x="46.5" y="158.6">INPUTS K4</text>
<text x="146.8" y="158.6">K5</text>
</g>
<g font-size="2.1" fill="#00f">
<text x="23.9" y="23.9">Reset</text>
<text x="24.6" y="21.3">GND</text>
<text x="46" y="21.3">AD_5</text>
<text x="46" y="23.9">AD_4</text>
<text x="24" y="26.6">MOSI</text>
<text x="25" y="29.2">SCK</text>
<text x="46" y="26.6">AD_3</text>
<text x="46" y="29.2">AD_2</text>
<text x="24" y="34.5">MISO</text>
<text x="25.4" y="31.8">+5V</text>
<text x="46" y="31.8">AD_1</text>
<text x="46" y="34.5">AD_0</text>
<text x="127.3" y="33.8" transform="rotate(-90 127.3 33.8)">IOREF</text>
<text x="130" y="33.8" transform="rotate(-90 130 33.8)">Reset</text>
<text x="132.6" y="33.8" transform="rotate(-90 132.6 33.8)">3,3V</text>
<text x="135.3" y="33.8" transform="rotate(-90 135.3 33.8)">+5V</text>
<text x="137.9" y="33.8" transform="rotate(-90 137.9 33.8)">GND</text>
<text x="140.6" y="33.8" transform="rotate(-90 140.6 33.8)">GND</text>
<text x="143.2" y="33.8" transform="rotate(-90 143.2 33.8)">Vin</text>
<text x="149.2" y="33.8" transform="rotate(-90 149.2 33.8)">IO_8</text>
<text x="151.8" y="33.8" transform="rotate(-90 151.8 33.8)">IO_9</text>
<text x="154.5" y="33.8" transform="rotate(-90 154.5 33.8)">SS</text>
<text x="157.1" y="33.8" transform="rotate(-90 157.1 33.8)">MOSI</text>
<text x="159.7" y="33.8" transform="rotate(-90 159.7 33.8)">MISO</text>
<text x="162.4" y="33.8" transform="rotate(-90 162.4 33.8)">SCK</text>
<text x="165" y="33.8" transform="rotate(-90 165 33.8)">GND</text>
<text x="167.7" y="33.8" transform="rotate(-90 167.7 33.8)">AREF</text>
<text x="170.3" y="33.8" transform="rotate(-90 170.3 33.8)">SDA</text>
<text x="173" y="33.8" transform="rotate(-90 173 33.8)">SCL</text>
</g>
<g font-size="1.4" fill="#c70000">
<text x="29.7" y="21.8">38</text>
<text x="52.1" y="21.8">32</text>
<text x="29.7" y="24.5">37</text>
<text x="29.7" y="27.1">36</text>
<text x="29.7" y="29.8">35</text>
<text x="52.1" y="24.5">31</text>
<text x="52.1" y="27.1">30</text>
<text x="52.1" y="29.8">29</text>
<text x="29.7" y="32.4">34</text>
<text x="29.7" y="35.1">33</text>
<text x="52.1" y="32.4">28</text>
<text x="52.1" y="35.1">27</text>
<text x="124.2" y="35.7">19</text>
<text x="126.9" y="35.7">20</text>
<text x="129.5" y="35.7">21</text>
<text x="132.2" y="35.7">22</text>
<text x="134.8" y="35.7">23</text>
<text x="137.5" y="35.7">24</text>
<text x="140.1" y="35.7">25</text>
<text x="142.7" y="35.7">26</text>
<text x="148.7" y="35.7">9</text>
<text x="151.3" y="35.7">10</text>
<text x="154" y="35.7">11</text>
<text x="156.6" y="35.7">12</text>
<text x="159.3" y="35.7">13</text>
<text x="161.9" y="35.7">14</text>
<text x="164.6" y="35.7">15</text>
<text x="167.2" y="35.7">16</text>
<text x="169.9" y="35.7">17</text>
<text x="172.5" y="35.7">18</text>
<text x="187" y="35.1">4</text>
<text x="189.7" y="35.1">3</text>
<text x="192.3" y="35.1">2</text>
<text x="195" y="35.1">1</text>
<text x="106.4" y="41.7">1</text>
<text x="106.4" y="44.3">2</text>
<text x="151.3" y="44">2</text>
<text x="106.4" y="51.6">1</text>
<text x="151.3" y="50.9">1</text>
<text x="158.5" y="50.9">2</text>
<text x="158.5" y="53.6">1</text>
<text x="106.4" y="54.2">2</text>
<text x="42.9" y="66.1">10</text>
<text x="42.9" y="68.8">9</text>
<text x="42.9" y="71.4">8</text>
<text x="49.3" y="71.4">5</text>
<text x="49.3" y="66.1">1</text>
<text x="49.3" y="68.8">3</text>
<text x="53.4" y="71.4">6</text>
<text x="53.4" y="68.8">4</text>
<text x="53.4" y="66.1">2</text>
<text x="134.8" y="66.1">10</text>
<text x="134.8" y="68.8">9</text>
<text x="134.8" y="71.4">8</text>
<text x="142.6" y="71.4">5</text>
<text x="142.6" y="66.1">1</text>
<text x="142.6" y="68.8">3</text>
<text x="146.7" y="71.4">6</text>
<text x="146.7" y="68.8">4</text>
<text x="146.7" y="66.1">2</text>
<text x="42.9" y="74.1">7</text>
<text x="42.9" y="76.7">6</text>
<text x="49.3" y="74.1">7</text>
<text x="53.4" y="74.1">8</text>
<text x="134.8" y="74.1">7</text>
<text x="134.8" y="76.7">6</text>
<text x="142.6" y="74.1">7</text>
<text x="146.7" y="74.1">8</text>
<text x="42.9" y="79.4">5</text>
<text x="42.9" y="82">4</text>
<text x="134.8" y="79.4">5</text>
<text x="134.8" y="82">4</text>
<text x="42.9" y="84.6">3</text>
<text x="42.9" y="87.3">2</text>
<text x="42.9" y="89.9">1</text>
<text x="134.8" y="84.6">3</text>
<text x="134.8" y="87.3">2</text>
<text x="134.8" y="89.9">1</text>
<text x="15.7" y="107.8">1</text>
<text x="18.4" y="107.8">2</text>
<text x="21" y="107.8">3</text>
<text x="62.7" y="107.8">1</text>
<text x="65.4" y="107.8">2</text>
<text x="68" y="107.8">3</text>
<text x="107.7" y="107.8">1</text>
<text x="110.3" y="107.8">2</text>
<text x="113" y="107.8">3</text>
<text x="152.7" y="107.8">1</text>
<text x="155.3" y="107.8">2</text>
<text x="157.9" y="107.8">3</text>
<text x="11.6" y="117">1</text>
<text x="18.4" y="117">2</text>
<text x="29.7" y="118.3">1</text>
<text x="58.6" y="117">1</text>
<text x="65.4" y="117">2</text>
<text x="76.6" y="118.3">1</text>
<text x="103.6" y="117">1</text>
<text x="110.3" y="117">2</text>
<text x="121.6" y="118.3">1</text>
<text x="148.5" y="117">1</text>
<text x="155.3" y="117">2</text>
<text x="166.5" y="118.3">1</text>
<text x="29.7" y="122">2</text>
<text x="42.9" y="123.6">1</text>
<text x="76.6" y="122">2</text>
<text x="89.8" y="123.6">1</text>
<text x="121.6" y="122">2</text>
<text x="134.8" y="123.6">1</text>
<text x="166.5" y="122">2</text>
<text x="179.8" y="123.6">1</text>
<text x="29.7" y="128.9">1</text>
<text x="42.9" y="127.3">2</text>
<text x="76.6" y="128.9">1</text>
<text x="89.8" y="127.3">2</text>
<text x="121.6" y="128.9">1</text>
<text x="134.8" y="127.3">2</text>
<text x="166.5" y="128.9">1</text>
<text x="179.8" y="127.3">2</text>
<text x="11.6" y="135.5">1</text>
<text x="18.4" y="135.5">2</text>
<text x="29.7" y="132.6">2</text>
<text x="44" y="135.5">2</text>
<text x="44" y="132.9">1</text>
<text x="58.6" y="135.5">1</text>
<text x="65.4" y="135.5">2</text>
<text x="76.6" y="132.6">2</text>
<text x="91" y="135.5">2</text>
<text x="91" y="132.9">1</text>
<text x="103.6" y="135.5">1</text>
<text x="110.3" y="135.5">2</text>
<text x="121.6" y="132.6">2</text>
<text x="136" y="135.5">2</text>
<text x="136" y="132.9">1</text>
<text x="148.5" y="135.5">1</text>
<text x="155.3" y="135.5">2</text>
<text x="166.5" y="132.6">2</text>
<text x="181" y="135.5">2</text>
<text x="181" y="132.9">1</text>
<text x="15.7" y="143.1">3</text>
<text x="18.4" y="143.1">2</text>
<text x="21" y="143.1">1</text>
<text x="62.7" y="143.1">3</text>
<text x="65.4" y="143.1">2</text>
<text x="68" y="143.1">1</text>
<text x="107.7" y="143.1">3</text>
<text x="110.3" y="143.1">2</text>
<text x="113" y="143.1">1</text>
<text x="152.7" y="143.1">3</text>
<text x="155.3" y="143.1">2</text>
<text x="157.9" y="143.1">1</text>
<text x="49.5" y="151.7">1</text>
<text x="52.1" y="151.7">2</text>
<text x="54.8" y="151.7">3</text>
<text x="57.4" y="151.7">4</text>
<text x="139.4" y="151.7">1</text>
<text x="142.1" y="151.7">2</text>
<text x="144.7" y="151.7">3</text>
<text x="147.4" y="151.7">4</text>
</g>
<g font-size="1.4" fill="#00f">
<text x="34.6" y="65.4">Vdd</text>
<text x="127.2" y="64.1">Vdd</text>
<text x="34.6" y="70.7">SCL</text>
<text x="34.6" y="68.1">GND</text>
<text x="127.2" y="69.4">SCL</text>
<text x="127.2" y="66.8">GND</text>
<text x="34.6" y="73.4">SDA</text>
<text x="127.2" y="72.1">SDA</text>
<text x="34.6" y="81.3">A0</text>
<text x="34.6" y="83.9">A1</text>
<text x="127.2" y="81.3">A0</text>
<text x="127.2" y="83.9">A1</text>
<text x="34.6" y="86.6">A2</text>
<text x="34.6" y="89.2">A3</text>
<text x="127.2" y="86.6">A2</text>
<text x="127.2" y="89.2">A3</text>
<text x="15.5" y="103.1">3</text>
<text x="18.1" y="103.1">2</text>
<text x="20.8" y="103.1">1</text>
<text x="15.5" y="147.4">3</text>
<text x="18.1" y="147.4">2</text>
<text x="20.8" y="147.4">1</text>
<text x="47.9" y="154">CH4 CH3 CH2 CH1</text>
<text x="137.8" y="154">CH8 CH7 CH6 CH5</text>
</g>
</svg>
